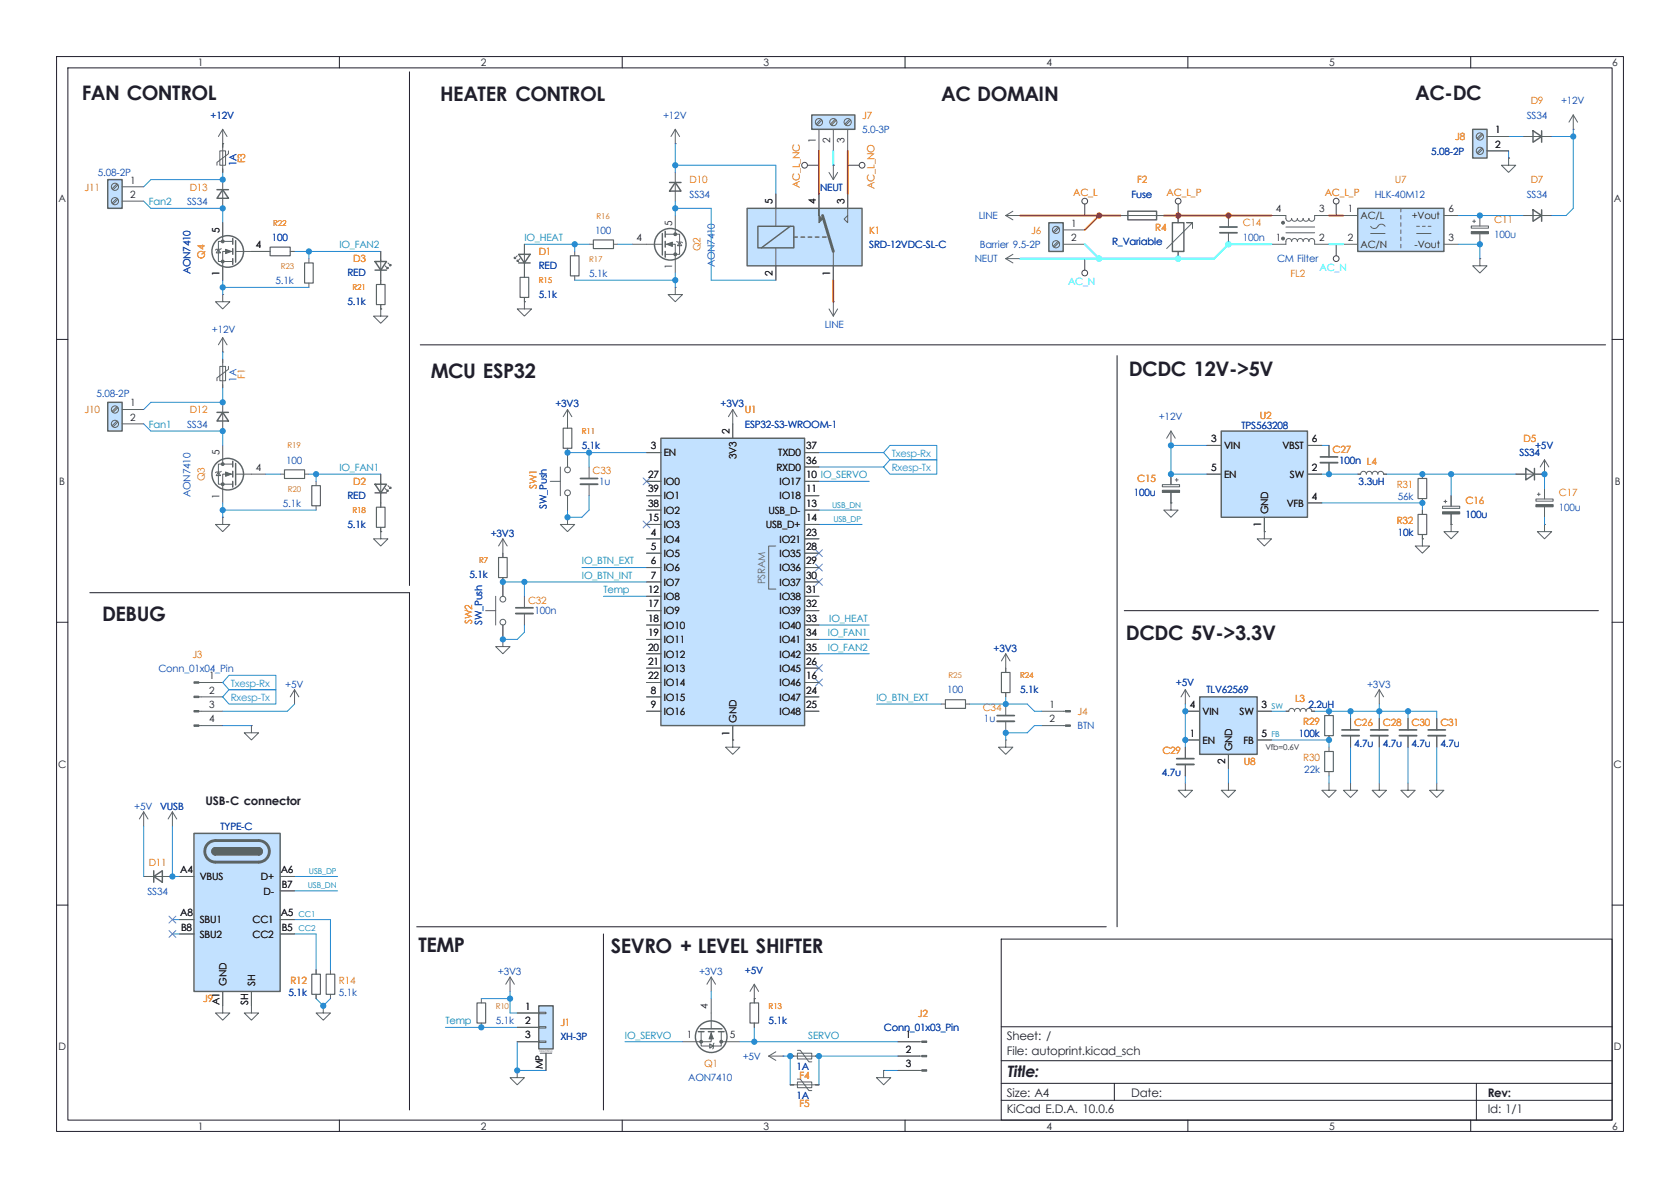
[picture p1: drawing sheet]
<svg xmlns="http://www.w3.org/2000/svg" width="297mm" height="210mm" viewBox="0 0 297 210" stroke-linecap="round" stroke-linejoin="round" font-family="sans-serif">
<g fill="none" stroke="#201e2c" stroke-width=".18">
<path d="M10 10h277v190h-277zM12 12h273v186h-273zM60 10v2M110 10v2M160 10v2M210 10v2M260 10v2M10 60h2M285 60h2M10 110h2M285 110h2M10 160h2"/>
<path d="M177 166h108v32h-108zM285 160h2M60 198v2M110 198v2M160 198v2M177 194.5h108M177 191.5h108M177 187.5h108M177 181.5h108M197 191.5v3M210 198v2M260 198v2"/>
<path d="M261 191.5v6.5"/>
</g>
<path d="M66.5 50.3h1.6v3.5h-1.6z" fill="none" stroke="#5b6464" stroke-width=".2"/>
<g fill="none" stroke="#5b6464" stroke-width=".18">
<path d="M38.9 26.7h1v2.5h-1zM39.4 25.4v5.1M40.4 26.7v.5l-2 1.5v.5M39.4 59.7v2.5M39.4 59.7l.7 1.3M39.4 59.7l-.8 1.3M67.3 49.5v.8M67.3 53.8v.8M38.9 64.8h1v2.5h-1zM39.4 62.2h.1M39.4 63.5v5.1M40.4 64.8v.5l-2 1.5v.5"/>
<path d="M268 83.8h5M273 92.7v1.3h1.3l-1.3 1.3-1.2-1.3h1.2M273 92.7h.1M273 83.8h.1M273 81.3l-.7 1.3M273 81.3l.8 1.3M273 81.3v2.5M92.7 105.4v2M92.7 108.5v2M39.4 177.8v1.3h-1.3l1.3 1.2 1.2-1.2h-1.2M44.4 177.8v1.3h-1.2l1.2 1.2 1.3-1.2h-1.3"/>
</g>
<path d="M269.7 82.8l1.6 1-1.6 1zM271.3 82.8v2" fill="none" stroke="#5b6464" stroke-width=".25"/>
<path d="M91.2 107.4h3" fill="none" stroke="#5b6464" stroke-width=".3"/>
<path d="M91.2 108.5h3" fill="none" stroke="#5b6464" stroke-width=".33"/>
<path d="M116.8 77.5h25.4v50.8h-25.4z" fill="#c2e1ff"/>
<path d="M116.8 77.5h25.4v50.8h-25.4z" fill="none" stroke="#5b6464" stroke-width=".25"/>
<g fill="none" stroke="#5b6464" stroke-width=".18">
<path d="M129.5 74.9v2.6M114.3 80h2.5M114.3 95.3h2.5M114.3 97.8h2.5M114.3 85.1h2.5M114.3 87.6h2.5M114.3 90.2h2.5M114.3 92.7h2.5M137.2 96.5h-1.3v7.6h1.3M142.2 80h2.6M142.2 95.3h2.6M142.2 97.8h2.6"/>
<path d="M142.2 85.1h2.6M142.2 87.6h2.6M142.2 90.2h2.6M142.2 92.7h2.6M142.2 82.6h2.6M114.3 100.3h2.5M114.3 102.9h2.5M114.3 105.4h2.5M114.3 108h2.5M114.3 110.5h2.5M114.3 113h2.5M114.3 115.6h2.5"/>
<path d="M114.3 118.1h2.5M142.2 100.3h2.6M142.2 102.9h2.6M142.2 105.4h2.6M142.2 108h2.6M142.2 110.5h2.6M142.2 113h2.6M142.2 115.6h2.6M142.2 118.1h2.6M114.3 123.2h2.5M114.3 125.7h2.5M114.3 120.7h2.5"/>
<path d="M129.5 128.3v2.5M142.2 123.2h2.6M142.2 125.7h2.6M142.2 120.7h2.6"/>
</g>
<path d="M34.3 147.3h15.2v28h-15.2z" fill="#c2e1ff"/>
<path d="M36.8 149.2l.5-.4 .6-.2h7.8a1.91 1.91 0 0 1 1.9 1.9 1.91 1.91 0 0 1-1.9 1.9h-7.6a1.91 1.91 0 0 1-1.8-1.2 1.91 1.91 0 0 1 .5-2z" fill="none" stroke="#5b6464" stroke-width=".51"/>
<path d="M34.3 147.3h15.2v28h-15.2zM38.1 149.9a.64 .64 0 0 0-.6 .6 .64 .64 0 0 0 .6 .6M45.7 149.9a.63 .63 0 0 1 .6 .6 .63 .63 0 0 1-.6 .6" fill="none" stroke="#5b6464" stroke-width=".25"/>
<g fill="#5b6464" stroke="#5b6464" stroke-width=".25">
<path d="M45.7 149.9a.63 .63 0 0 1 .6 .6 .63 .63 0 0 1-.6 .6z"/>
<path d="M37.7 150l.4-.1v1.2a.63 .63 0 0 1-.6-.4 .63 .63 0 0 1 .2-.7z"/>
<path d="M38.1 149.9h7.6v1.2h-7.6z"/>
</g>
<path d="M104.1 82.6v2M104.1 85.6v2M31.7 154.9h2.6M49.5 154.9h2.6M49.5 157.5h2.6M31.7 162.6h2.6M31.7 165.1h2.6M39.4 175.3v2.5M44.4 175.3v2.5M49.5 162.6h2.6M49.5 165.1h2.6" fill="none" stroke="#5b6464" stroke-width=".18"/>
<path d="M102.6 84.6h3.1" fill="none" stroke="#5b6464" stroke-width=".3"/>
<path d="M102.6 85.6h3.1" fill="none" stroke="#5b6464" stroke-width=".33"/>
<path d="M19 71.1h2.6v5.1h-2.6z" fill="#c2e1ff"/>
<g fill="none" stroke="#5b6464" stroke-width=".25">
<path d="M19 71.1h2.6v5.1h-2.6zM41.1 81.5v1.1M41.1 83.3v1M41.1 85.1v1M41.7 81.9v3.8M27.2 154.9l1.5-1v2.1zM27.2 153.9v2.1"/>
<circle cx="40.3" cy="83.8" r="2.79"/>
</g>
<g fill="none" stroke="#5b6464" stroke-width=".18">
<path d="M20.7 71.9l-.9 .8M20.7 74.4l-.9 .9M20.9 72.1l-.9 .8M20.9 74.6l-.9 .8M21.6 72.4h3.8M21.6 74.9h3.8M39.4 78.7v3.3M234.9 78.7v2.1M38.6 83.4l.4 .7h-.8zM39.1 83.3l-.1 .1h-.8l-.1 .2M39.4 91.4v1.3h-1.3l1.3 1.3 1.2-1.3h-1.2M39.4 91.4h.1"/>
<path d="M41.1 82h-2.5v3.6h2.5M41.1 83.8h-1.7v5.1M41.7 83.8h5.3M49.5 83.8h.8M53.8 83.8h.8M55.9 85.1v.8M55.9 89.4v.8M67.3 94v1.3h-1.3l1.3 1.2 1.3-1.2h-1.3M67.3 94h.1M88.9 97.8v.8M97.3 85.1h1.8M99.1 82.6v5"/>
<path d="M100.3 80v2.6M100.3 87.6v2.6M234.9 81.8v2M240 83.8h.5l.2-.3 .3-.2 .4 .2 .2 .3 .1-.3 .4-.2 .3 .2 .2 .3 .1-.3 .4-.2 .3 .2 .2 .3 .1-.3 .4-.2 .4 .2 .1 .3h.5M251.5 83.8v.8M251.5 88.1v.8M255 89.5h3.1v.4h-3.1zM255.3 88.6h.5M255.5 88.4v.5M256.5 92.7v1.3h1.3l-1.3 1.3-1.2-1.3h1.2M256.5 92.7h.1M256.5 87.6v1.9"/>
<path d="M256.5 90.9v1.8M271.5 88.2h3.1v.4h-3.1zM271.8 87.4h.5M272 87.1v.5M273 86.4v1.8M273 89.6v1.8M88.9 113v1.3h-1.3l1.3 1.3 1.3-1.3h-1.3M88.9 113h.1M88.9 102.1v.8M35.2 120.7h4.2M35.2 123.2h4.2M35.2 125.7h4.2"/>
<path d="M35.2 128.3h4.2M44.4 128.3v1.2h1.3l-1.3 1.3-1.2-1.3h1.2M44.4 128.3h.1M52.1 121.9l.7 1.3M52.1 121.9l-.8 1.3M52.1 121.9v2.6M177.8 130.8v1.3h-1.3l1.3 1.3 1.3-1.3h-1.3M177.8 130.8h.1M177.8 124.5v2M177.8 127.5v2M209.5 121.9l-.7 1.3M209.5 121.9l.8 1.3"/>
<path d="M209.5 121.9v2.6M227.3 125.7h.5l.2-.3 .3-.2 .4 .2 .2 .3 .1-.3 .4-.2 .3 .2 .2 .3 .1-.3 .4-.2 .3 .2 .2 .3 .1-.3 .4-.2 .4 .2 .1 .3h.5M234.9 125.7v.8M234.9 130v.8M243.8 121.9l-.7 1.3M243.8 121.9l.8 1.3M243.8 121.9v2.6M25.4 143.5l.8 1.3M25.4 143.5l-.8 1.3M25.4 143.5v2.6M25.4 154.9h5.1M30.5 143.5l.7 1.3"/>
<path d="M30.5 143.5l-.8 1.3M30.5 143.5v2.6M55.9 171.5v.7M55.9 175.8v.7M57.1 177.8v1.3h-1.2l1.2 1.2 1.3-1.2h-1.3M58.4 171.5v.7M58.4 175.8v.7M91.4 189.2v1.3h1.3l-1.3 1.3-1.2-1.3h1.2M91.4 189.2h.1"/>
<circle cx="20.3" cy="72.4" r=".63"/>
<circle cx="20.3" cy="74.9" r=".63"/>
<circle cx="100.3" cy="87.1" r=".51"/>
<circle cx="100.3" cy="83.1" r=".51"/>
</g>
<g fill="#5b6464" stroke="#5b6464" stroke-width=".18">
<path d="M271.5 89.2h3.1v.4h-3.1z"/>
<path d="M39.9 83.4l1 .4-1 .4z"/>
<path d="M255 90.5h3.1v.4h-3.1z"/>
<path d="M34.3 120.5h.9v.3h-.9z"/>
<path d="M34.3 123.1h.9v.2h-.9z"/>
<path d="M34.3 125.6h.9v.3h-.9z"/>
<path d="M34.3 128.1h.9v.3h-.9z"/>
<circle cx="39.4" cy="82" r=".25"/>
<circle cx="39.4" cy="85.6" r=".25"/>
</g>
<path d="M50.3 83.1h3.5v1.5h-3.5zM55.1 85.9h1.5v3.5h-1.5zM88.1 98.6h1.6v3.5h-1.6zM250.7 84.6h1.5v3.5h-1.5zM234.2 126.5h1.5v3.5h-1.5zM55.1 172.2h1.5v3.6h-1.5zM57.7 172.2h1.5v3.6h-1.5z" fill="none" stroke="#5b6464" stroke-width=".2"/>
<path d="M233.4 80.8h3.1M176.3 126.5h3" fill="none" stroke="#5b6464" stroke-width=".3"/>
<path d="M233.4 81.8h3.1M176.3 127.5h3" fill="none" stroke="#5b6464" stroke-width=".33"/>
<path d="M212.1 123.2h10.1v10.2h-10.1z" fill="#c2e1ff"/>
<path d="M212.1 123.2h10.1v10.2h-10.1z" fill="none" stroke="#5b6464" stroke-width=".25"/>
<path d="M209.5 130.8h2.6M209.5 125.7h2.6M217.2 138.4v1.3h1.2l-1.2 1.3-1.3-1.3h1.3M217.2 133.4v2.5M222.2 130.8h2.6M222.2 125.7h2.6" fill="none" stroke="#5b6464" stroke-width=".18"/>
<path d="M95.2 177.8h2.6v7.6h-2.6z" fill="#c2e1ff"/>
<g fill="none" stroke="#5b6464" stroke-width=".25">
<path d="M118.4 32.3h2M119.4 32.3l1 1.5h-2zM41.1 42.2v1M41.1 43.9v1.1M41.1 45.7v1M41.7 42.5v3.9M66.3 46.2h2l-1 1.6zM66.3 47.8h2M91.7 45h2l-1 1.5zM91.7 46.5h2M38.4 72.9h2M39.4 72.9l1 1.5h-2z"/>
<path d="M66.3 85.6h2l-1 1.5zM66.3 87.1h2M95.2 177.8h2.6v7.6h-2.6zM123.4 182.4h1.1M123.8 181.9h3.8M125.2 182.4h1M127 182.4h1"/>
<circle cx="40.3" cy="44.4" r="2.79"/>
<circle cx="125.7" cy="183.3" r="2.79"/>
</g>
<g fill="none" stroke="#5b6464" stroke-width=".18">
<path d="M39.4 25.4h.1M39.4 22.9v2.5M39.4 39.4v3.3M39.4 22.9l.7 1.2M39.4 22.9l-.8 1.2M119.4 30.5v5.1M38.6 44.1l.4 .6h-.8zM39.1 43.9l-.1 .2h-.8l-.1 .1M39.4 52.1v1.2h-1.3l1.3 1.3 1.2-1.3h-1.2M39.4 52.1h.1M41.1 42.7h-2.5v3.5h2.5M41.1 44.5h-1.7v5"/>
<path d="M41.7 44.5h6.1M51.3 44.5h.8M54.6 45.7v.8M54.6 50v.8M67.3 54.6v1.3h-1.3l1.3 1.3 1.3-1.3h-1.3M67.3 54.6h.1M67.3 44.5v5M68.1 47l.5 .5v-.3v.3h-.3M68.6 46.5l.5 .5v-.3v.3h-.3M91.4 45.2l-.5 .5v-.2v.2h.3M91.9 45.7l-.5 .5v-.2v.2h.3M92.7 53.3v1.3h1.3l-1.3 1.3-1.3-1.3h1.3"/>
<path d="M92.7 53.3h.1M92.7 43.2v5.8M92.7 52.6v.7M104.1 43.2h.8M108.5 43.2h.7M39.4 71.1v5.1M100.3 72.4l-.7 1.3M100.3 72.4l.8 1.3M100.3 72.4v3.3M100.3 79.2v.8M129.5 72.4l-.7 1.3M129.5 72.4l.8 1.3"/>
<path d="M129.5 72.4v2.5M67.3 83.8v5.9M67.3 93.2v.8M68.1 86.4l.5 .5v-.3v.3h-.3M68.6 85.9l.5 .5v-.3v.3h-.3M100.3 91.4v1.3h1.3l-1.3 1.3-1.2-1.3h1.2M100.3 91.4h.1M85.9 108h1.7M87.6 105.4v5.1M88.9 102.9v2.5M88.9 110.5v2.5M177.8 115.6v3.3"/>
<path d="M177.8 115.6l-.8 1.2M177.8 115.6l.8 1.2M129.5 130.8v1.3h1.3l-1.3 1.3-1.2-1.3h1.2M129.5 130.8h.1M166.4 124.5h.7M170.7 124.5h.7M177.8 122.4v.8M184.1 125.7h4.3M184.1 128.3h4.3M209.5 138.4v1.3h-1.2l1.2 1.3 1.3-1.3h-1.3M209.5 132.1v2M209.5 135.1v2.1"/>
<path d="M234.9 138.4v1.3h-1.2l1.2 1.3 1.3-1.3h-1.3M238.8 138.4v1.3h1.2l-1.2 1.3-1.3-1.3h1.3M238.8 127v2M238.8 130v2.1M243.8 138.4v1.3h1.3l-1.3 1.3-1.2-1.3h1.2M243.8 127v2M243.8 130v2.1M248.9 138.4v1.3h1.3l-1.3 1.3-1.3-1.3h1.3M248.9 127v2M248.9 130v2.1M254 138.4v1.3h1.3l-1.3 1.3-1.3-1.3h1.3M254 127v2"/>
<path d="M254 130v2.1M85.1 176.5v.8M90.2 172.7l-.8 1.3M90.2 172.7l.7 1.3M90.2 172.7v2.6M91.4 179.1h3.8M95.2 178.9h1.3v.3h-1.3zM125.7 172.7l-.7 1.3M125.7 172.7l.8 1.3M125.7 172.7v2.6M125.7 176.5v5.4M133.3 176.5h.1"/>
<path d="M133.3 174v3.3M133.3 174l-.7 1.3M133.3 174l.8 1.3M85.1 180.8v.8M91.4 181.6h3.8M91.4 184.2h3.8M95.2 181.5h1.3v.2h-1.3zM95.2 184h1.3v.3h-1.3zM95.5 186.2h2M96.5 186.2v3M124 182.4v2.5h3.5v-2.5M125.5 184.5l.6 .4-.6 .4z"/>
<path d="M125.7 182.4v1.8h-5.1M126.2 184.4l-.1 .1v.8l-.1 .1M127.5 184.2h3.3M133.3 180.8v.8M135.9 186.7l1.3 .8M135.9 186.7h2.5M137.2 185.9l-1.3 .8M138.4 186.7h.1M139.7 186.7h5.1M139.7 191.8h5.1M141 186.2h2.5v1h-2.5zM141 191.3h2.5v1h-2.5z"/>
<path d="M141 185.7h.5l1.5 2h.5M141 190.8h.5l1.5 2h.5M156.2 189.2v1.3h-1.3l1.3 1.3 1.3-1.3h-1.3M156.2 189.2h.1M158.7 184.2h4.3M158.7 186.7h4.3M158.7 189.2h4.3"/>
<circle cx="88.9" cy="110" r=".51"/>
<circle cx="88.9" cy="105.9" r=".51"/>
</g>
<path d="M47.8 43.7h3.5v1.5h-3.5zM53.8 46.5h1.6v3.5h-1.6zM91.9 49h1.6v3.6h-1.6zM104.9 42.4h3.6v1.5h-3.6zM99.6 75.7h1.5v3.5h-1.5zM66.5 89.7h1.6v3.5h-1.6zM177 118.9h1.6v3.5h-1.6zM167.1 123.7h3.6v1.5h-3.6zM84.3 177.3h1.6v3.5h-1.6zM132.6 177.3h1.5v3.5h-1.5z" fill="none" stroke="#5b6464" stroke-width=".2"/>
<path d="M208 134.1h3.1M237.2 129h3.1M242.3 129h3.1M247.4 129h3M252.5 129h3" fill="none" stroke="#5b6464" stroke-width=".3"/>
<path d="M208 135.1h3.1M237.2 130h3.1M242.3 130h3.1M247.4 130h3M252.5 130h3" fill="none" stroke="#5b6464" stroke-width=".33"/>
<g fill="#5b6464" stroke="#5b6464" stroke-width=".18">
<path d="M125.7 182.6l.4 1h-.8z"/>
<path d="M163 184h.8v.3h-.8z"/>
<path d="M163 186.6h.8v.2h-.8z"/>
<path d="M163 189.1h.8v.3h-.8z"/>
<path d="M39.9 44.1l1 .4-1 .3z"/>
<path d="M188.4 125.6h.8v.3h-.8z"/>
<path d="M188.4 128.1h.8v.3h-.8z"/>
<circle cx="127.5" cy="184.1" r=".25"/>
<circle cx="124" cy="184.1" r=".25"/>
<circle cx="39.4" cy="42.7" r=".25"/>
<circle cx="39.4" cy="46.2" r=".25"/>
</g>
<path d="M19 31.8h2.6v5h-2.6z" fill="#c2e1ff"/>
<g fill="none" stroke="#5b6464" stroke-width=".25">
<path d="M19 31.8h2.6v5h-2.6zM38.4 33.5h2M39.4 33.5l1 1.6h-2zM117.1 41.3v3.8M117.6 40.9v1M117.6 42.7v1M117.6 44.5v1"/>
<circle cx="118.5" cy="43.2" r="2.79"/>
</g>
<g fill="none" stroke="#5b6464" stroke-width=".18">
<path d="M20.7 32.5l-.9 .9M20.7 35.1l-.9 .8M20.9 32.7l-.9 .8M20.9 35.2l-.9 .9M21.6 33h3.8M21.6 35.6h3.8M39.4 31.8v5M119.4 25.4h.1M119.4 22.9v2.5M119.4 38.1v3.3M119.4 22.9l-.8 1.2M119.4 22.9l.7 1.2"/>
<path d="M146.6 30.5l.7 1.3M147.3 29.2h.1M147.3 29.2v2.6M148.1 30.5l-.8 1.3M101.6 44.5v.7M101.6 48.8v.7M111.8 43.2h5.3M117.6 41.4h2.5v3.6h-2.5M117.6 43.2h1.8v5.1M119.4 50.8v1.3h1.2l-1.2 1.2-1.3-1.2h1.3M119.4 50.8h.1M119.6 42.7l.2 .1h.7l.1 .1"/>
<path d="M120.1 42.8l.4 .6h-.7zM88.9 95.3l.8 1.2M88.9 95.3l-.8 1.2M88.9 95.3v2.5"/>
<circle cx="20.3" cy="33" r=".63"/>
<circle cx="20.3" cy="35.6" r=".63"/>
</g>
<path d="M100.8 45.2h1.6v3.6h-1.6z" fill="none" stroke="#5b6464" stroke-width=".2"/>
<g fill="#5b6464" stroke="#5b6464" stroke-width=".18">
<path d="M117.9 43.2l1-.4v.8z"/>
<circle cx="119.4" cy="41.4" r=".25"/>
<circle cx="119.4" cy="45" r=".25"/>
</g>
<path d="M143.5 20.3h7.6v2.6h-7.6z" fill="#c2e1ff"/>
<path d="M143.5 20.3h7.6v2.6h-7.6z" fill="none" stroke="#5b6464" stroke-width=".25"/>
<g fill="none" stroke="#5b6464" stroke-width=".18">
<path d="M144.8 22.9v3.8M145.1 21.1l-.8 .8M145.3 21.3l-.9 .8M147.3 22.9v3.8M147.7 21.1l-.9 .8M147.8 21.3l-.8 .8M149.9 22.9v3.8M150.2 21.1l-.8 .8M150.4 21.3l-.9 .8M278.1 22.9h.1M278.1 20.3l-.7 1.3M278.1 20.3l.8 1.3"/>
<path d="M278.1 20.3v2.6"/>
<circle cx="144.8" cy="21.6" r=".63"/>
<circle cx="147.3" cy="21.6" r=".63"/>
<circle cx="149.9" cy="21.6" r=".63"/>
</g>
<path d="M260.3 22.9h2.6v5h-2.6z" fill="#c2e1ff"/>
<path d="M260.3 22.9h2.6v5h-2.6zM271 23.1l1.5 1-1.5 1zM272.5 23.1v2" fill="none" stroke="#5b6464" stroke-width=".25"/>
<g fill="none" stroke="#5b6464" stroke-width=".18">
<path d="M177.8 38.1l1.3 .8M177.8 38.1h2.5M179.1 37.3l-1.3 .8M180.3 38.1h.1M262 23.6l-.9 .9M262 26.2l-.9 .8M262.2 23.8l-.9 .8M262.2 26.3l-.9 .9M262.9 24.1h3.8M262.9 26.7h3.8M269.2 24.1h5.1M146.6 54.6l.7 1.3"/>
<path d="M147.3 53.3h.1M147.3 53.3v2.6M148.1 54.6l-.8 1.3M177.8 45.7l1.3 .8M177.8 45.7h2.5M179.1 45l-1.3 .7M180.3 45.7h.1"/>
<circle cx="261.6" cy="24.1" r=".63"/>
<circle cx="261.6" cy="26.7" r=".63"/>
</g>
<path d="M185.4 39.4h2.6v5.1h-2.6z" fill="#c2e1ff"/>
<path d="M185.4 39.4h2.6v5.1h-2.6zM207.3 39.4h2v5.1h-2z" fill="none" stroke="#5b6464" stroke-width=".25"/>
<g fill="none" stroke="#5b6464" stroke-width=".18">
<path d="M208.3 38.1v1.3M187 40.1l-.8 .9M187 42.7l-.8 .8M187.2 40.3l-.8 .8M187.2 42.8l-.8 .9M188 40.6h3.8M188 43.2h3.8M208.3 44.5v1.2M210.8 40.4v-1h-1h1l-4.6 4.5"/>
<circle cx="186.7" cy="40.6" r=".63"/>
<circle cx="186.7" cy="43.2" r=".63"/>
</g>
<path d="M132.1 36.8h20.3v10.2h-20.3z" fill="#c2e1ff"/>
<path d="M137.2 34.3v5.7M144.8 34.3v2.5M149.9 34.3v5.1l-.7-.7 .7-.6M137.2 43.8v5.7M147.3 44.5v5M251.5 95.3v1.2h1.2l-1.2 1.3-1.3-1.3h1.3M251.5 95.3h.1M251.5 90.2v.7M251.5 94.5v.8M234.9 132.1v.7M234.9 136.4v.8" fill="none" stroke="#5b6464" stroke-width=".18"/>
<path d="M132.1 36.8h20.3v10.2h-20.3zM134 40h6.3v3.8h-6.3zM139.7 40l-5.1 3.8M140.3 41.9h.7M141.6 41.9h.6M142.9 41.9h.6M144.1 41.9h.7M145.4 41.9h.6" fill="none" stroke="#5b6464" stroke-width=".25"/>
<path d="M145.4 38.1l1.9 6.4" fill="none" stroke="#5b6464" stroke-width=".51"/>
<path d="M144.8 36.8v1.3l.6 .6-.6 .7z" fill="#5b6464" stroke="#5b6464" stroke-width=".18"/>
<path d="M250.7 90.9h1.5v3.6h-1.5zM234.2 132.8h1.5v3.6h-1.5z" fill="none" stroke="#5b6464" stroke-width=".2"/>
<path d="M215.9 76.2h15.2v15.2h-15.2z" fill="#c2e1ff"/>
<path d="M271 37.1l1.5 1-1.5 1zM272.5 37.1v2M215.9 76.2h15.2v15.2h-15.2z" fill="none" stroke="#5b6464" stroke-width=".25"/>
<g fill="none" stroke="#5b6464" stroke-width=".18">
<path d="M269.2 38.1h5.1M207 78.7h.1M207 76.2l-.8 1.3M207 76.2l.8 1.3M207 76.2v2.5M213.4 78.7h2.5M231.1 78.7h2.6M205.5 85.7h3v.4h-3zM207 88.9v1.3h1.3l-1.3 1.2-1.3-1.2h1.3M207 88.9h.1M207 83.8v1.9M207 87v1.9"/>
<path d="M207.8 84.8h.5M208 84.6v.5M213.4 83.8h2.5M223.5 94v1.3h1.3l-1.3 1.2-1.3-1.2h1.3M223.5 94h.1M223.5 91.4v2.6M231.1 83.8h2.6M231.1 88.9h2.6"/>
</g>
<path d="M205.5 86.7h3v.3h-3z" fill="#5b6464" stroke="#5b6464" stroke-width=".18"/>
<path d="M240 36.8h15.3v7.7h-15.3z" fill="#c2e1ff"/>
<path d="M199.4 37.3h5.1v1.6h-5.1zM240 36.8h15.3v7.7h-15.3z" fill="none" stroke="#5b6464" stroke-width=".25"/>
<g fill="none" stroke="#5b6464" stroke-width=".18">
<path d="M39.4 25.4h.1M39.4 25.4v.6M39.4 29.8v.7M39.4 39.4v2.5M137.2 34.3v2.5M144.8 34.3v2.5M147.3 29.2h.1M149.9 34.3v2.5M198.1 38.1h7.6M208.3 38.1v1.3M217.2 38.1v2M224.8 38.1h2.5l.1 .7 .4 .3 .4-.1 .1-.4 .2 .3 .3 .2 .4-.1 .2-.4 .1 .3 .3 .2 .4-.1 .2-.4 .1 .3 .3 .2 .4-.1 .2-.4 .2 .4 .4 .1 .4-.3v-.7h2.5"/>
<path d="M237.5 38.1h2.5M247.6 36.8v.7M247.6 38.1v.6M247.6 39.4v.6M255.3 38.1h2.5M260.1 40h3v.3h-3zM260.3 39.1h.6M260.6 38.9v.5M261.6 38.1v1.9M262.9 24.1h3.8M262.9 26.7h3.8M266.7 27.9v1.3h1.3l-1.3 1.3-1.3-1.3h1.3"/>
<path d="M266.7 27.9h.1M39.4 47v2.5M44.4 44.5h3.4M51.3 44.5h.8M67.3 54.6h.1M67.3 44.5v1.7M67.3 47.8v2.5M67.3 53.8v.8M92.7 53.3h.1M92.7 43.2v1.8M92.7 46.5v2.5M92.7 52.6v.7"/>
<path d="M137.2 47v2.5M147.3 47v2.5M208.3 44.5v1.2M217.2 41.1v2.1M224.8 43.2h2.5l.1-.7 .4-.3 .4 .1 .1 .4 .2-.4 .3-.1 .4 .1 .2 .4 .1-.4 .3-.1 .4 .1 .2 .4 .2-.4 .4-.1 .3 .2 .1 .3 .2-.4 .4-.1 .4 .3v.7h2.5M227.3 41.1h5.1M227.3 40.1h5.1M237.5 43.2h2.5M242.3 40a.8 .8 0 0 0 .8 .4 .8 .8 0 0 0 .7-.6 .73 .73 0 0 1 1.1 .2M242.3 41.3h2.6M247.6 40.6v.7M247.6 41.9v.6"/>
<path d="M247.6 43.2v.6M250.4 41.3h2.6M250.4 40h.6M251.5 40h.5M252.5 40h.5M255.3 43.2h2.5M261.6 45.7v1.3h1.3l-1.3 1.3-1.3-1.3h1.3M261.6 45.7h.1M261.6 41.3v1.9M100.3 74.9v.8M100.3 79.2v3.4M129.5 74.9v2.6"/>
<path d="M213.4 78.7h2.5M231.1 78.7h2.6M234.9 78.7v2.1M67.3 94h.1M67.3 83.8v1.8M67.3 87.1v2.6M67.3 93.2v.8M88.9 97.8v.8M100.3 87.6v2.6M114.3 80h2.5M114.3 95.3h2.5M114.3 97.8h2.5"/>
<path d="M114.3 85.1h2.5M114.3 87.6h2.5M114.3 90.2h2.5M114.3 92.7h2.5M142.2 80h2.6M142.2 95.3h2.6M142.2 97.8h2.6M142.2 85.1h2.6M142.2 87.6h2.6M142.2 90.2h2.6M142.2 92.7h2.6M142.2 82.6h2.6"/>
<path d="M207 88.9h.1M207 83.8v1.9M207 87v1.9M213.4 83.8h2.5M223.5 94h.1M223.5 91.4v2.6M231.1 83.8h2.6M231.1 88.9h2.6M234.9 81.8v2M240 83.8h.5M244.6 83.8h.5M251.5 95.3h.1"/>
<path d="M251.5 90.2v.7M251.5 94.5v.8M256.5 92.7h.1M256.5 87.6v1.9M256.5 90.9v1.8M268 83.8h1.7M271.3 83.8h1.7M273 83.8h.1M88.9 113h.1M88.9 102.1v3.3M88.9 110.5v2.5M114.3 100.3h2.5"/>
<path d="M114.3 102.9h2.5M114.3 105.4h2.5M114.3 108h2.5M114.3 110.5h2.5M114.3 113h2.5M114.3 115.6h2.5M114.3 118.1h2.5M142.2 100.3h2.6M142.2 102.9h2.6M142.2 105.4h2.6M142.2 108h2.6M142.2 110.5h2.6"/>
<path d="M142.2 113h2.6M142.2 115.6h2.6M142.2 118.1h2.6M177.8 118.1v.8M114.3 123.2h2.5M114.3 125.7h2.5M114.3 120.7h2.5M129.5 130.8h.1M129.5 128.3v2.5M142.2 123.2h2.6M142.2 125.7h2.6M142.2 120.7h2.6"/>
<path d="M177.8 122.4v.8M209.5 125.7h2.6M209.5 130.8h2.6M209.5 132.1v2M209.5 135.1v2.1M217.2 133.4v2.5M222.2 125.7h2.6M222.2 130.8h2.6M227.3 125.7h.5M231.9 125.7h.5M234.9 125.7v.8M234.9 130v.8"/>
<path d="M238.8 127v2M238.8 130v2.1M243.8 127v2M243.8 130v2.1M248.9 127v2M248.9 130v2.1M254 127v2M254 130v2.1M31.7 154.9h2.6M49.5 154.9h2.6M49.5 157.5h2.6M31.7 162.6h2.6"/>
<path d="M31.7 165.1h2.6M39.4 175.3v2.5M44.4 175.3v2.5M49.5 162.6h2.6M49.5 165.1h2.6M55.9 171.5v.7M55.9 175.8v.7M91.4 179.1h3.8M133.3 176.5h.1M133.3 176.5v.8M91.4 189.2h.1M91.4 181.6h3.8"/>
<path d="M91.4 184.2h3.8M96.5 186.2v3M133.3 180.8v.8M139.7 186.7h.6M139.7 191.8h.6M144.1 186.7h.7M144.1 191.8h.7M156.2 189.2h.1M158.7 184.2h3.9M158.7 186.7h3.9M158.7 189.2h3.9"/>
</g>
<g fill="#5b6464" stroke="#5b6464" stroke-width=".18">
<path d="M260.1 40.9h3v.4h-3z"/>
<circle cx="226.8" cy="42.2" r=".25"/>
<circle cx="226.8" cy="39.4" r=".25"/>
</g>
<path d="M215.6 40.1h3.1M215.6 41.1h3.1" fill="none" stroke="#5b6464" stroke-width=".3"/>
<g fill="none" stroke="#484848" stroke-width=".18">
<path d="M142.7 29.2h2.1M149.9 29.2h2M191.8 36.1v2M208.3 36.1v2M236.2 36.1v2M191.8 45.7v2.1M236.2 43.2v2"/>
<circle cx="142.2" cy="29.2" r=".51"/>
<circle cx="152.4" cy="29.2" r=".51"/>
<circle cx="191.8" cy="35.6" r=".51"/>
<circle cx="208.3" cy="35.6" r=".51"/>
<circle cx="236.2" cy="35.6" r=".51"/>
<circle cx="191.8" cy="48.3" r=".51"/>
<circle cx="236.2" cy="45.7" r=".51"/>
</g>
<g fill="none" stroke="#268bd2" stroke-width=".18">
<path d="M25.4 35.6l1.3 1.2h12.7v2.6M39.4 30.5v1.3h-12.7l-1.3 1.2M119.4 25.4v5.1M119.4 35.6v2.5M119.4 36.8h6.3v12.7h11.5M119.4 29.2h17.8v5.1M257.8 38.1h11.4M266.7 24.1h2.5M266.7 26.7v1.2M274.3 24.1h3.8M278.1 22.9v13.9l-1.2 1.3h-2.6M39.4 50.8h15.2"/>
<path d="M39.4 49.5v2.6M52.1 44.5h15.2M54.6 44.5v1.2M92.7 43.2h11.4M101.6 49.5h17.8M101.6 43.2v1.3M109.2 43.2h2.6M119.4 48.3v2.5M257.8 43.2h3.8v2.5M25.4 74.9l1.3 1.3h12.7v2.5M39.4 62.2v1.3M39.4 68.6v2.5h-12.7l-1.3 1.3"/>
<path d="M157.3 78.7h8.3v2.6h-8.3l-1.1-1.3zM213.4 78.7h-6.4v5.1h6.4M233.7 78.7h1.2M39.4 90.2h16.5M39.4 88.9v2.5M47 83.8h2.5M54.6 83.8h12.7M55.9 83.8v1.3M100.3 80h14M104.1 80v2.6M104.1 87.6v2.6l-1.2 1.2h-2.6v-1.2M144.8 90.2h7.6"/>
<path d="M144.8 92.7h7.6M144.8 85.1h8.9M144.8 82.6h11.4M144.8 80h11.4M157.3 81.3h8.3v2.5h-8.3l-1.1-1.2zM233.7 88.9h17.8v1.3M233.7 83.8h6.3M245.1 83.8h22.9M256.5 83.8v3.8M273 83.8v2.6M273 91.4v1.3M40.5 119.4h8.3v2.5h-8.3l-1.1-1.2z"/>
<path d="M88.9 102.9h25.4M92.7 110.5v1.3l-1.3 1.2h-2.5M92.7 102.9v2.5M102.9 100.3h11.4M106.7 105.4h7.6M144.8 110.5h8.9M144.8 113h8.9M144.8 115.6h8.9M39.4 128.3h5M40.5 121.9h8.3v2.6h-8.3l-1.1-1.3zM52.1 124.5l-1.3 1.2h-11.4M154.9 124.5h11.5"/>
<path d="M171.4 124.5h10.2l1.3 1.2h1.2M177.8 123.2v1.3M184.1 128.3h-1.2l-1.3 1.2h-3.8v1.3M209.5 124.5v7.6M209.5 137.2v1.2M217.2 135.9v2.5M224.8 125.7h2.5M224.8 130.8h10.1v1.3M232.4 125.7h21.6v1.3M234.9 137.2v1.2M238.8 125.7v1.3M238.8 132.1v6.3"/>
<path d="M243.8 124.5v2.5M243.8 132.1v6.3M248.9 125.7v1.3M248.9 132.1v6.3M254 132.1v6.3M25.4 146.1v8.8M30.5 146.1v8.8h1.2M52.1 154.9h7.6M52.1 157.5h7.6M30.5 162.6h1.2M30.5 165.1h1.2M52.1 162.6h6.3v8.9"/>
<path d="M52.1 165.1h3.8v6.4M55.9 176.5l1.2 1.3 1.3-1.3M85.1 176.5h5.1M90.2 175.3v3.8h1.2M125.7 175.3v1.2M78.7 181.6h12.7M91.4 184.2v5h5.1M110.5 184.2h10.1M130.8 184.2h27.9M133.3 181.6v2.6M138.4 186.7h1.3v5.1M156.2 189.2h2.5"/>
<path d="M158.7 186.7h-13.9v5.1"/>
</g>
<path d="M72.4 12.7v90.8M74.3 61h209.5M197.5 62.9v100.9M15.9 104.8h56.5v91.4M198.8 108h83.8M73.7 163.8h121.9M106.7 165.1v31.1" fill="none" stroke="#201e2c" stroke-width=".18"/>
<path d="M147.3 26.7v2.5M191.8 43.2l2.5 2.5M224.8 43.2h-7.6l-2.6 2.5h-34.3M234.9 43.2h2.6" fill="none" stroke="#00fffc" stroke-width=".3"/>
<path d="M144.8 26.7v7.6M149.9 26.7v7.6M180.3 38.1h17.8M194.3 38.1l-2.5 2.5M147.3 49.5v3.8" fill="none" stroke="#ff000d" stroke-width=".3"/>
<path d="M205.7 38.1h19.1M234.9 38.1h2.6" fill="none" stroke="#ff0003" stroke-width=".3"/>
<g fill="none" stroke="#6c71c4" stroke-width=".18">
<path d="M113.7 84.5l1.2 1.2M113.7 92.1l1.2 1.2M114.9 84.5l-1.2 1.2M114.9 92.1l-1.2 1.2M144.2 97.2l1.2 1.2M144.2 99.7l1.2 1.2M145.4 97.2l-1.2 1.2M145.4 99.7l-1.2 1.2M144.2 102.3l1.2 1.2M144.2 117.5l1.2 1.2M145.4 102.3l-1.2 1.2M145.4 117.5l-1.2 1.2"/>
<path d="M144.2 120l1.2 1.3M145.4 120l-1.2 1.3M29.9 164.5l1.2 1.2M29.9 162l1.2 1.2M31.1 164.5l-1.2 1.2M31.1 162l-1.2 1.2"/>
</g>
<g fill="#268bd2" stroke="#268bd2" stroke-width=".18">
<circle cx="30.5" cy="154.9" r=".46"/>
<circle cx="57.1" cy="177.8" r=".46"/>
<circle cx="85.1" cy="181.6" r=".46"/>
<circle cx="91.4" cy="189.2" r=".46"/>
<circle cx="144.8" cy="186.7" r=".46"/>
<circle cx="139.7" cy="186.7" r=".46"/>
<circle cx="90.2" cy="176.5" r=".46"/>
<circle cx="133.3" cy="184.2" r=".46"/>
<circle cx="39.4" cy="50.8" r=".46"/>
<circle cx="54.6" cy="44.5" r=".46"/>
<circle cx="39.4" cy="31.8" r=".46"/>
<circle cx="39.4" cy="36.8" r=".46"/>
<circle cx="55.9" cy="83.8" r=".46"/>
<circle cx="39.4" cy="90.2" r=".46"/>
<circle cx="39.4" cy="71.1" r=".46"/>
<circle cx="39.4" cy="76.2" r=".46"/>
<circle cx="177.8" cy="124.5" r=".46"/>
<circle cx="177.8" cy="129.5" r=".46"/>
<circle cx="88.9" cy="113" r=".46"/>
<circle cx="92.7" cy="102.9" r=".46"/>
<circle cx="88.9" cy="102.9" r=".46"/>
<circle cx="104.1" cy="80" r=".46"/>
<circle cx="100.3" cy="80" r=".46"/>
<circle cx="100.3" cy="91.4" r=".46"/>
<circle cx="119.4" cy="49.5" r=".46"/>
<circle cx="101.6" cy="43.2" r=".46"/>
<circle cx="119.4" cy="36.8" r=".46"/>
<circle cx="119.4" cy="29.2" r=".46"/>
<circle cx="278.1" cy="24.1" r=".46"/>
<circle cx="243.8" cy="125.7" r=".46"/>
<circle cx="238.8" cy="125.7" r=".46"/>
<circle cx="248.9" cy="125.7" r=".46"/>
<circle cx="261.6" cy="43.2" r=".46"/>
<circle cx="261.6" cy="38.1" r=".46"/>
<circle cx="273" cy="83.8" r=".46"/>
<circle cx="251.5" cy="88.9" r=".46"/>
<circle cx="251.5" cy="83.8" r=".46"/>
<circle cx="256.5" cy="83.8" r=".46"/>
<circle cx="234.9" cy="83.8" r=".46"/>
<circle cx="207" cy="83.8" r=".46"/>
<circle cx="207" cy="78.7" r=".46"/>
<circle cx="234.9" cy="125.7" r=".46"/>
<circle cx="209.5" cy="130.8" r=".46"/>
<circle cx="209.5" cy="125.7" r=".46"/>
<circle cx="234.9" cy="130.8" r=".46"/>
</g>
<circle cx="194.3" cy="38.1" r=".46" fill="#ff000d" stroke="#ff000d" stroke-width=".18"/>
<g fill="#00fffc" stroke="#00fffc" stroke-width=".18">
<circle cx="194.3" cy="45.7" r=".46"/>
<circle cx="217.2" cy="43.2" r=".46"/>
<circle cx="208.3" cy="45.7" r=".46"/>
</g>
<g fill="#ff0003" stroke="#ff0003" stroke-width=".18">
<circle cx="217.2" cy="38.1" r=".46"/>
<circle cx="208.3" cy="38.1" r=".46"/>
</g>
<g font-size="3.5" fill="#201e2c">
<text x="14.4" y="17.6">FAN CONTROL</text>
<text x="77.8" y="17.9">HEATER CONTROL</text>
<text x="166.4" y="17.9">AC DOMAIN</text>
<text x="250.2" y="17.6">AC-DC</text>
<text x="76.1" y="66.9">MCU ESP32</text>
<text x="199.6" y="66.4">DCDC 12V-&gt;5V</text>
<text x="18" y="109.8">DEBUG</text>
<text x="199.1" y="113.1">DCDC 5V-&gt;3.3V</text>
<text x="74" y="168.2">TEMP</text>
<text x="108" y="168.5">SEVRO + LEVEL SHIFTER</text>
</g>
<text font-size="2.8" fill="#201e2c" x="178" y="190.3">Title:</text>
<g font-size="2.1" fill="#201e2c">
<text x="36.3" y="142.3">USB-C connector</text>
<text x="178" y="183.8">Sheet: /</text>
<text x="178" y="186.5">File: autoprint.kicad_sch</text>
<text x="178" y="196.7">KiCad E.D.A. 10.0.6</text>
<text x="178" y="193.9">Size: A4</text>
<text x="200" y="193.9">Date:</text>
<text x="263" y="193.9">Rev:</text>
<text x="263" y="196.7">Id: 1/1</text>
</g>
<g font-size="1.8" fill="#201e2c">
<text x="35" y="11.7">1</text>
<text x="85" y="11.7">2</text>
<text x="135" y="11.7">3</text>
<text x="185" y="11.7">4</text>
<text x="235" y="11.7">5</text>
<text x="285" y="11.7">6</text>
<text x="10.3" y="35.7">A</text>
<text x="285.3" y="35.7">A</text>
<text x="10.5" y="85.7">B</text>
<text x="285.5" y="85.7">B</text>
<text x="10.3" y="135.7">C</text>
<text x="285.3" y="135.7">C</text>
<text x="10.3" y="185.7">D</text>
<text x="285.3" y="185.7">D</text>
<text x="35" y="199.7">1</text>
<text x="85" y="199.7">2</text>
<text x="135" y="199.7">3</text>
<text x="185" y="199.7">4</text>
<text x="235" y="199.7">5</text>
<text x="285" y="199.7">6</text>
</g>
<g font-size="1.8" fill="#003dba">
<text x="37.2" y="21">+12V</text>
<text x="117.2" y="21">+12V</text>
<text x="152.4" y="23.5">5.0-3P</text>
<text x="269.9" y="21">SS34</text>
<text x="276" y="18.4">+12V</text>
<text x="41.8" y="29.3" transform="rotate(-90 41.8 29.3)">1A</text>
<text x="253" y="27.3">5.08-2P</text>
<text x="17.3" y="31.1">5.08-2P</text>
<text x="121.9" y="35">SS34</text>
<text x="145" y="33.7">NEUT</text>
<text x="200" y="35">Fuse</text>
<text x="243" y="35">HLK-40M12</text>
<text x="269.9" y="35">SS34</text>
<text x="33.1" y="36.2">SS34</text>
<text x="105.2" y="41.3">100</text>
<text x="173" y="38.8">LINE</text>
<text x="48.1" y="42.6">100</text>
<text x="95.2" y="47.6">RED</text>
<text x="126.4" y="47.2" transform="rotate(-90 126.4 47.2)">AON7410</text>
<text x="153.7" y="43.8">SRD-12VDC-SL-C</text>
<text x="172.3" y="46.4">NEUT</text>
<text x="173.2" y="43.8">Barrier 9.5-2P</text>
<text x="196.6" y="43.3">R_Variable</text>
<text x="219.7" y="42.6">100n</text>
<text x="225.8" y="46.4">CM Filter</text>
<text x="264.2" y="42">100u</text>
<text x="33.7" y="48.5" transform="rotate(-90 33.7 48.5)">AON7410</text>
<text x="48.7" y="50.2">5.1k</text>
<text x="61.4" y="48.9">RED</text>
<text x="95.2" y="52.7">5.1k</text>
<text x="104.1" y="48.9">5.1k</text>
<text x="37.5" y="58.8">+12V</text>
<text x="61.4" y="54">5.1k</text>
<text x="145.8" y="58.1">LINE</text>
<text x="17" y="70.3">5.08-2P</text>
<text x="41.8" y="67.4" transform="rotate(-90 41.8 67.4)">1A</text>
<text x="33.1" y="75.6">SS34</text>
<text x="98.2" y="72">+3V3</text>
<text x="127.4" y="72">+3V3</text>
<text x="131.7" y="75.6">ESP32-S3-WROOM-1</text>
<text x="204.9" y="74.3">+12V</text>
<text x="219.5" y="75.8">TPS563208</text>
<text x="50.6" y="81.9">100</text>
<text x="102.9" y="79.4">5.1k</text>
<text x="236.7" y="81.9">100n L4</text>
<text x="268.6" y="80.7">SS34</text>
<text x="271.4" y="79.4">+5V</text>
<text x="33.7" y="87.9" transform="rotate(-90 33.7 87.9)">AON7410</text>
<text x="50" y="89.6">5.1k</text>
<text x="61.4" y="88.2">RED</text>
<text x="96.7" y="89.9" transform="rotate(-90 96.7 89.9)">SW_Push</text>
<text x="105.9" y="85.8">1u</text>
<text x="200.4" y="87.7">100u</text>
<text x="240.2" y="85.8">3.3uH</text>
<text x="247.1" y="88.4">56k</text>
<text x="61.4" y="93.4">5.1k</text>
<text x="86.8" y="94.9">+3V3</text>
<text x="247.1" y="94.7">10k</text>
<text x="259.1" y="91.6">100u</text>
<text x="275.6" y="90.3">100u</text>
<text x="83" y="102.3">5.1k</text>
<text x="85.2" y="110.5" transform="rotate(-90 85.2 110.5)">SW_Push</text>
<text x="94.5" y="108.6">100n</text>
<text x="28" y="118.8">Conn_01x04_Pin</text>
<text x="175.7" y="115.2">+3V3</text>
<text x="50.4" y="121.6">+5V</text>
<text x="167.4" y="122.6">100</text>
<text x="180.3" y="122.6">5.1k</text>
<text x="207.9" y="121.3">+5V</text>
<text x="213.3" y="122.6">TLV62569</text>
<text x="231.3" y="125.1">2.2uH</text>
<text x="241.7" y="121.5">+3V3</text>
<text x="174" y="127.7">1u</text>
<text x="190.5" y="128.9">BTN</text>
<text x="229.6" y="130.3">100k</text>
<text x="205.4" y="137.2">4.7u</text>
<text x="230.6" y="136.6">22k</text>
<text x="239.4" y="132.1">4.7u</text>
<text x="244.5" y="132.1">4.7u</text>
<text x="249.6" y="132.1">4.7u</text>
<text x="254.6" y="132.1">4.7u</text>
<text x="23.7" y="143.2">+5V</text>
<text x="28.3" y="143.1">VUSB</text>
<text x="39" y="146.7">TYPE-C</text>
<text x="26.1" y="158.1">SS34</text>
<text x="88" y="172.3">+3V3</text>
<text x="123.6" y="172.3">+3V3</text>
<text x="131.7" y="172.1">+5V</text>
<text x="51" y="176">5.1k</text>
<text x="59.9" y="176">5.1k</text>
<text x="87.6" y="181">5.1k</text>
<text x="99.1" y="183.9">XH-3P</text>
<text x="135.9" y="181">5.1k</text>
<text x="156.3" y="182.3">Conn_01x03_Pin</text>
<text x="121.7" y="191.2">AON7410</text>
<text x="131.3" y="187.4">+5V</text>
<text x="140.8" y="189.1">1A</text>
<text x="140.8" y="194.2">1A</text>
</g>
<g font-size="1.8" fill="#eb8200">
<text x="152.4" y="21">J7</text>
<text x="270.6" y="18.4">D9</text>
<text x="43.3" y="28.9" transform="rotate(-90 43.3 28.9)">F3</text>
<text x="257.2" y="24.8">J8</text>
<text x="15" y="33.7">J11</text>
<text x="33.5" y="33.7">D13</text>
<text x="121.9" y="32.4">D10</text>
<text x="201" y="32.4">F2</text>
<text x="246.6" y="32.4">U7</text>
<text x="270.6" y="32.4">D7</text>
<text x="153.7" y="41.3">K1</text>
<text x="182.3" y="41.3">J6</text>
<text x="204.2" y="40.8">R4</text>
<text x="219.7" y="40">C14</text>
<text x="264.2" y="39.5">C11</text>
<text x="36.2" y="45.7" transform="rotate(-90 36.2 45.7)">Q4</text>
<text x="62.5" y="46.3">D3</text>
<text x="95.2" y="45">D1</text>
<text x="123.8" y="44.4" transform="rotate(-90 123.8 44.4)">Q2</text>
<text x="228.2" y="48.9">FL2</text>
<text x="43.3" y="67" transform="rotate(-90 43.3 67)">F1</text>
<text x="15" y="73.1">J10</text>
<text x="33.5" y="73.1">D12</text>
<text x="131.7" y="73.1">U1</text>
<text x="222.7" y="74.1">U2</text>
<text x="104.8" y="83.8">C33</text>
<text x="235.6" y="80">C27</text>
<text x="269.4" y="78.1">D5</text>
<text x="36.2" y="85.1" transform="rotate(-90 36.2 85.1)">Q3</text>
<text x="62.5" y="85.7">D2</text>
<text x="94.9" y="86.4" transform="rotate(-90 94.9 86.4)">SW1</text>
<text x="201.1" y="85.2">C15</text>
<text x="246.9" y="86.3">R31</text>
<text x="259.1" y="89">C16</text>
<text x="275.6" y="87.7">C17</text>
<text x="246.9" y="92.7">R32</text>
<text x="93.3" y="106.7">C32</text>
<text x="83.5" y="110.2" transform="rotate(-90 83.5 110.2)">SW2</text>
<text x="34" y="116.2">J3</text>
<text x="173.7" y="125.8">C34</text>
<text x="229" y="124.1">L3</text>
<text x="190.5" y="126.4">J4</text>
<text x="230.4" y="128.2">R29</text>
<text x="239.4" y="128.3">C26</text>
<text x="244.5" y="128.3">C28</text>
<text x="249.6" y="128.3">C30</text>
<text x="254.6" y="128.3">C31</text>
<text x="205.5" y="133.4">C29</text>
<text x="219.9" y="135.3">U8</text>
<text x="230.4" y="134.6">R30</text>
<text x="26.3" y="153.1">D11</text>
<text x="51.3" y="174">R12</text>
<text x="59.9" y="174">R14</text>
<text x="35.9" y="177.2">J9</text>
<text x="162.3" y="179.7">J2</text>
<text x="99.1" y="181.4">J1</text>
<text x="124.5" y="188.6">Q1</text>
<text x="141.3" y="190.7">F4</text>
<text x="141.3" y="195.7">F5</text>
</g>
<g font-size="1.8" fill="#191919">
<text x="264.3" y="23.6">1</text>
<text x="144.2" y="25.3" transform="rotate(-90 144.2 25.3)">1</text>
<text x="146.7" y="25.3" transform="rotate(-90 146.7 25.3)">2</text>
<text x="149.3" y="25.3" transform="rotate(-90 149.3 25.3)">3</text>
<text x="264.3" y="26.1">2</text>
<text x="23" y="32.4">1</text>
<text x="23" y="35">2</text>
<text x="38.8" y="41.1" transform="rotate(-90 38.8 41.1)">5</text>
<text x="118.8" y="39.9" transform="rotate(-90 118.8 39.9)">5</text>
<text x="136.6" y="36.1" transform="rotate(-90 136.6 36.1)">5</text>
<text x="144.2" y="36.1" transform="rotate(-90 144.2 36.1)">4</text>
<text x="149.3" y="36.1" transform="rotate(-90 149.3 36.1)">3</text>
<text x="189.4" y="40.1">1</text>
<text x="225.6" y="37.5">4</text>
<text x="233.2" y="37.5">3</text>
<text x="238.3" y="37.5">1</text>
<text x="240.5" y="38.8">AC/L</text>
<text x="249.6" y="38.8">+Vout</text>
<text x="256" y="37.5">6</text>
<text x="45.2" y="43.9">4</text>
<text x="112.5" y="42.6">4</text>
<text x="118.8" y="47.5" transform="rotate(-90 118.8 47.5)">1</text>
<text x="189.4" y="42.6">2</text>
<text x="225.6" y="42.6">1</text>
<text x="233.2" y="42.6">2</text>
<text x="238.3" y="42.6">2</text>
<text x="240.5" y="43.8">AC/N</text>
<text x="250.1" y="43.8">-Vout</text>
<text x="256" y="42.6">3</text>
<text x="38.8" y="48.8" transform="rotate(-90 38.8 48.8)">1</text>
<text x="136.6" y="48.8" transform="rotate(-90 136.6 48.8)">2</text>
<text x="146.7" y="48.8" transform="rotate(-90 146.7 48.8)">1</text>
<text x="23" y="71.8">1</text>
<text x="23" y="74.4">2</text>
<text x="129" y="76.7" transform="rotate(-90 129 76.7)">2</text>
<text x="38.8" y="80.5" transform="rotate(-90 38.8 80.5)">5</text>
<text x="45.2" y="83.2">4</text>
<text x="115.1" y="79.4">3</text>
<text x="117.3" y="80.7">EN</text>
<text x="130.2" y="81.2" transform="rotate(-90 130.2 81.2)">3V3</text>
<text x="137.3" y="83.2">RXD0</text>
<text x="137.6" y="80.7">TXD0</text>
<text x="142.5" y="82">36</text>
<text x="142.5" y="79.4">37</text>
<text x="214.1" y="78.2">3</text>
<text x="214.1" y="83.2">5</text>
<text x="216.4" y="79.4">VIN</text>
<text x="226.7" y="79.4">VBST</text>
<text x="231.9" y="83.2">2</text>
<text x="231.9" y="78.2">6</text>
<text x="38.8" y="88.1" transform="rotate(-90 38.8 88.1)">1</text>
<text x="114.6" y="84.5">27</text>
<text x="114.6" y="89.6">38</text>
<text x="114.6" y="87.1">39</text>
<text x="117.3" y="85.8">IO0</text>
<text x="117.3" y="88.3">IO1</text>
<text x="137.8" y="85.8">IO17</text>
<text x="137.8" y="88.3">IO18</text>
<text x="142.5" y="84.5">10 IO_SERVO</text>
<text x="142.5" y="87.1">11</text>
<text x="142.5" y="89.6">13</text>
<text x="142.5" y="84.5">10</text>
<text x="216.4" y="84.5">EN</text>
<text x="227.5" y="89.6">VFB</text>
<text x="228" y="84.5">SW</text>
<text x="231.9" y="88.3">4</text>
<text x="114.6" y="92.1">15</text>
<text x="115.1" y="94.7">4</text>
<text x="117.3" y="95.9">IO4</text>
<text x="117.3" y="93.4">IO3</text>
<text x="117.3" y="90.8">IO2</text>
<text x="135.4" y="93.4">USB_D+</text>
<text x="135.9" y="90.8">USB_D-</text>
<text x="137.8" y="95.9">IO21</text>
<text x="142.5" y="92.1">14</text>
<text x="142.5" y="94.7">23</text>
<text x="222.9" y="93.2" transform="rotate(-90 222.9 93.2)">1</text>
<text x="224.2" y="90.9" transform="rotate(-90 224.2 90.9)">GND</text>
<text x="115.1" y="97.2">5</text>
<text x="115.1" y="99.8">6</text>
<text x="117.3" y="98.5">IO5</text>
<text x="117.3" y="101">IO6</text>
<text x="137.8" y="98.5">IO35</text>
<text x="137.8" y="101">IO36</text>
<text x="142.5" y="97.2">28</text>
<text x="142.5" y="99.8">29</text>
<text x="114.6" y="104.8">12</text>
<text x="114.6" y="107.4">17</text>
<text x="115.1" y="102.3">7</text>
<text x="117.3" y="103.5">IO7</text>
<text x="117.3" y="106.1">IO8</text>
<text x="137.8" y="103.5">IO37</text>
<text x="137.8" y="106.1">IO38</text>
<text x="142.5" y="102.3">30</text>
<text x="142.5" y="104.8">31</text>
<text x="142.5" y="107.4">32</text>
<text x="114.6" y="109.9">18</text>
<text x="114.6" y="112.5">19</text>
<text x="117.3" y="108.6">IO9</text>
<text x="117.3" y="111.2">IO10</text>
<text x="117.3" y="113.7">IO11</text>
<text x="137.8" y="108.6">IO39</text>
<text x="137.8" y="111.2">IO40</text>
<text x="137.8" y="113.7">IO41</text>
<text x="142.5" y="109.9">33</text>
<text x="142.5" y="112.5">34</text>
<text x="114.6" y="115">20</text>
<text x="114.6" y="117.5">21</text>
<text x="117.3" y="116.2">IO12</text>
<text x="117.3" y="118.8">IO13</text>
<text x="137.8" y="118.8">IO45</text>
<text x="137.8" y="116.2">IO42</text>
<text x="142.5" y="117.5">26</text>
<text x="142.5" y="115">35</text>
<text x="37" y="120.1">1</text>
<text x="37" y="122.6">2</text>
<text x="37" y="125.2">3</text>
<text x="114.6" y="120.1">22</text>
<text x="115.1" y="122.6">8</text>
<text x="115.1" y="125.2">9</text>
<text x="117.3" y="123.9">IO15</text>
<text x="117.3" y="121.3">IO14</text>
<text x="137.8" y="121.3">IO46</text>
<text x="137.8" y="123.9">IO47</text>
<text x="142.5" y="120.1">16</text>
<text x="142.5" y="122.6">24</text>
<text x="142.5" y="125.2">25</text>
<text x="185.6" y="125.2">1</text>
<text x="210.3" y="125.2">4</text>
<text x="223" y="125.2">3</text>
<text x="37" y="127.7">4</text>
<text x="117.3" y="126.4">IO16</text>
<text x="129" y="130" transform="rotate(-90 129 130)">1</text>
<text x="130.2" y="127.8" transform="rotate(-90 130.2 127.8)">GND</text>
<text x="137.8" y="126.4">IO48</text>
<text x="185.6" y="127.7">2</text>
<text x="210.3" y="130.2">1</text>
<text x="212.6" y="131.5">EN</text>
<text x="212.6" y="126.4">VIN</text>
<text x="219.2" y="126.4">SW</text>
<text x="219.9" y="131.5">FB</text>
<text x="223" y="130.2">5</text>
<text x="216.6" y="135.1" transform="rotate(-90 216.6 135.1)">2</text>
<text x="217.8" y="132.8" transform="rotate(-90 217.8 132.8)">GND</text>
<text x="31.9" y="154.4">A4</text>
<text x="35.3" y="155.6">VBUS</text>
<text x="46.1" y="155.6">D+</text>
<text x="49.6" y="154.4">A6</text>
<text x="31.9" y="162">A8</text>
<text x="46.6" y="158.1">D-</text>
<text x="49.6" y="162">A5</text>
<text x="49.8" y="156.9">B7</text>
<text x="32" y="164.5">B8</text>
<text x="35.3" y="163.2">SBU1</text>
<text x="35.3" y="165.8">SBU2</text>
<text x="44.6" y="163.2">CC1</text>
<text x="44.6" y="165.8">CC2</text>
<text x="49.8" y="164.5">B5</text>
<text x="38.8" y="177.7" transform="rotate(-90 38.8 177.7)">A1</text>
<text x="40" y="174.2" transform="rotate(-90 40 174.2)">GND</text>
<text x="43.9" y="177.6" transform="rotate(-90 43.9 177.6)">SH</text>
<text x="45.1" y="174.2" transform="rotate(-90 45.1 174.2)">SH</text>
<text x="92.9" y="178.5">1</text>
<text x="125.2" y="178.3" transform="rotate(-90 125.2 178.3)">4</text>
<text x="92.9" y="181">2</text>
<text x="92.9" y="183.6">3</text>
<text x="121.4" y="183.6">1</text>
<text x="129" y="183.6">5</text>
<text x="160.2" y="183.6">1</text>
<text x="95.9" y="189" transform="rotate(-90 95.9 189)">MP</text>
<text x="160.2" y="186.1">2</text>
<text x="160.2" y="188.7">3</text>
</g>
<g font-size="1.8" fill="#ff000d">
<text x="141.4" y="33.3" transform="rotate(-90 141.4 33.3)">AC_L_NC</text>
<text x="154.6" y="33.4" transform="rotate(-90 154.6 33.4)">AC_L_NO</text>
<text x="189.7" y="34.7">AC_L</text>
</g>
<g font-size="1.8" fill="#ff0003">
<text x="206.2" y="34.7">AC_L_P</text>
<text x="234.2" y="34.7">AC_L_P</text>
</g>
<g font-size="1.8" fill="#00918d">
<text x="26.3" y="36.3">Fan2</text>
<text x="60" y="43.9">IO_FAN2</text>
<text x="92.7" y="42.6">IO_HEAT</text>
<text x="26.3" y="75.6">Fan1</text>
<text x="60" y="83.3">IO_FAN1</text>
<text x="102.9" y="99.8">IO_BTN_EXT</text>
<text x="102.9" y="102.3">IO_BTN_INT</text>
<text x="106.7" y="104.8">Temp</text>
<text x="146.4" y="112.5">IO_FAN1</text>
<text x="146.6" y="109.9">IO_HEAT</text>
<text x="146.4" y="115">IO_FAN2</text>
<text x="154.9" y="123.9">IO_BTN_EXT</text>
<text x="78.7" y="181">Temp</text>
<text x="110.5" y="183.6">IO_SERVO</text>
<text x="142.9" y="183.6">SERVO</text>
</g>
<g font-size="1.8" fill="#00fffc">
<text x="233.3" y="47.9">AC_N</text>
<text x="188.8" y="50.4">AC_N</text>
</g>
<g font-size="1.8" fill="#268bd2">
<text x="157.6" y="80.8">Txesp-Rx</text>
<text x="157.6" y="83.3">Rxesp-Tx</text>
<text x="40.8" y="121.4">Txesp-Rx</text>
<text x="40.8" y="123.9">Rxesp-Tx</text>
</g>
<text font-size="1.8" fill="#5b6464" x="135.3" y="103.3" transform="rotate(-90 135.3 103.3)">PSRAM</text>
<g font-size="1.4" fill="#eb8200">
<text x="48.3" y="39.9">R22</text>
<text x="105.5" y="38.6">R16</text>
<text x="49.6" y="47.5">R23</text>
<text x="104.1" y="46.2">R17</text>
<text x="62.3" y="51.3">R21</text>
<text x="95.2" y="50.1">R15</text>
<text x="102.9" y="76.7">R11</text>
<text x="50.9" y="79.3">R19</text>
<text x="50.9" y="86.9">R20</text>
<text x="62.3" y="90.7">R18</text>
<text x="84.7" y="99.6">R7</text>
<text x="167.7" y="119.9">R25</text>
<text x="180.3" y="119.9">R24</text>
<text x="87.6" y="178.3">R10</text>
<text x="135.9" y="178.3">R13</text>
</g>
<g font-size="1.4" fill="#00918d">
<text x="147.1" y="89.7">USB_DN</text>
<text x="147.3" y="92.3">USB_DP</text>
<text x="224.8" y="125.3">SW</text>
<text x="224.8" y="130.4">FB</text>
<text x="54.6" y="154.5">USB_DP</text>
<text x="54.4" y="157">USB_DN</text>
<text x="52.8" y="164.6">CC2</text>
<text x="52.8" y="162.1">CC1</text>
</g>
<text font-size="1.4" fill="#201e2c" x="223.7" y="132.6">Vfb=0.6V</text>
<text font-size=".5" fill="#5b6464" x="95.3" y="186">Mounting</text>
</svg>
